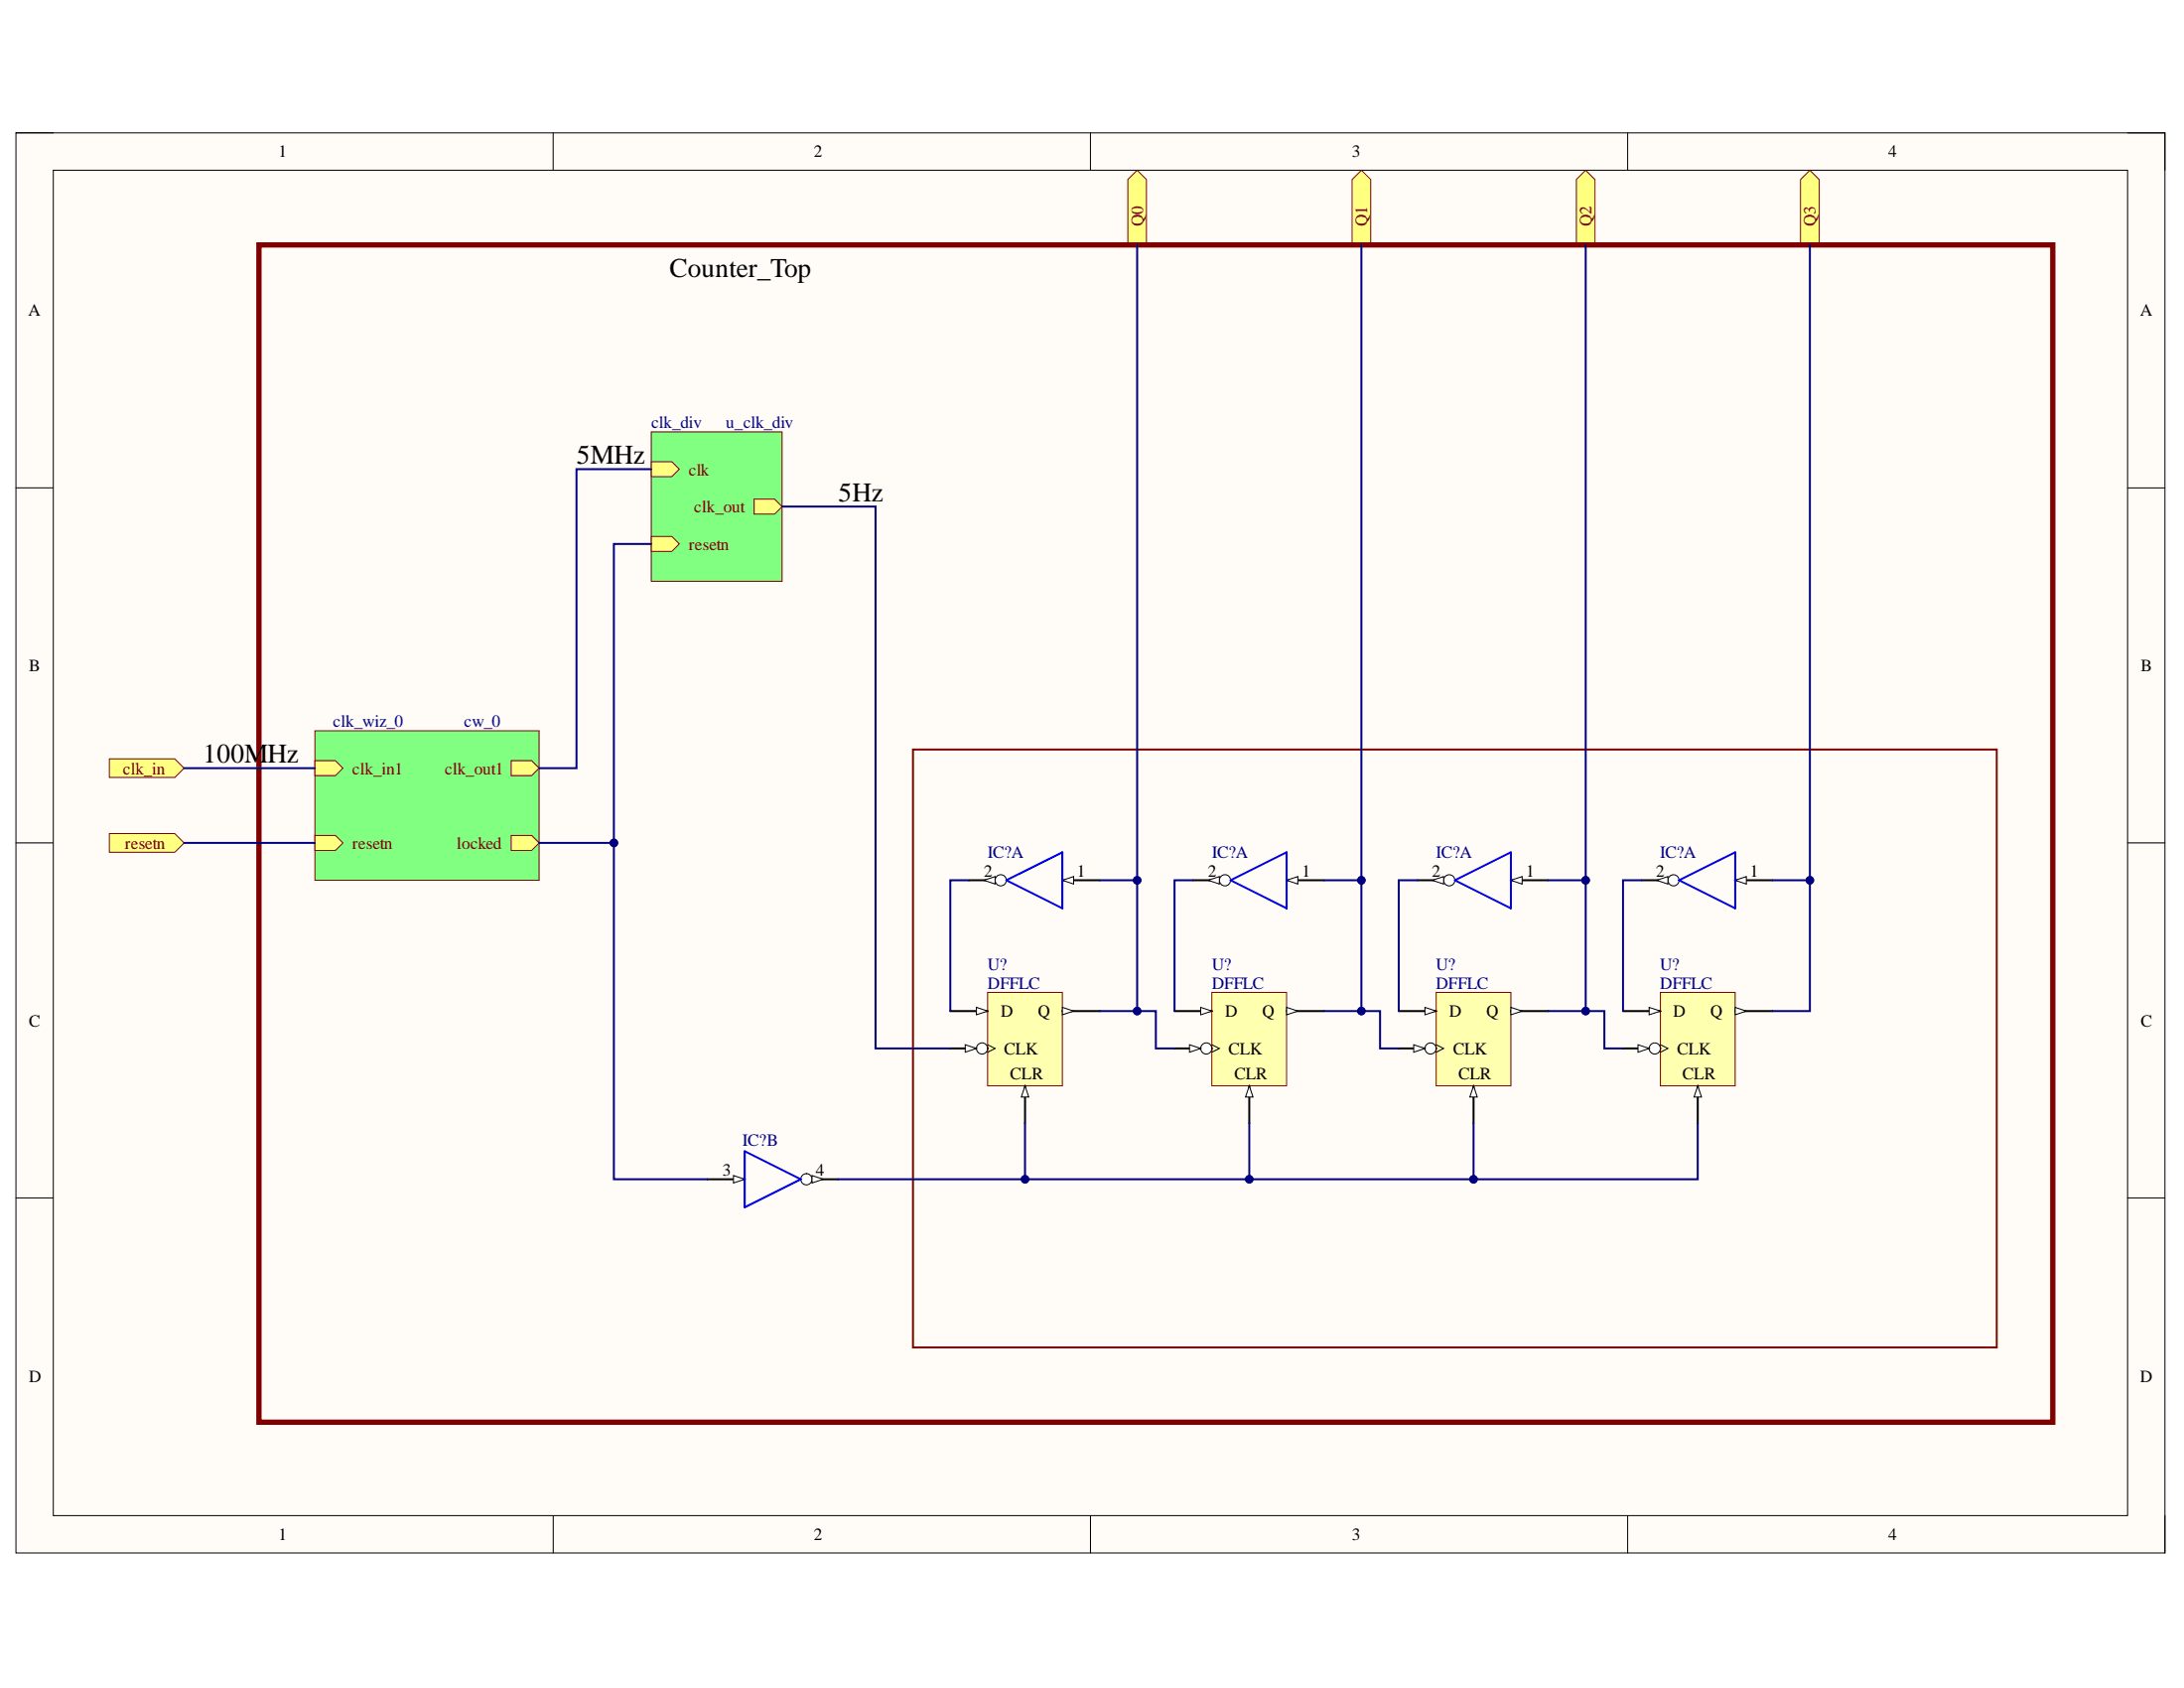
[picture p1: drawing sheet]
<svg xmlns="http://www.w3.org/2000/svg" width="279mm" height="216mm" viewBox="0 0 279 216" stroke-linecap="round" stroke-linejoin="round" font-family="sans-serif">
<path d="M2 17h275v181.6h-275z" fill-rule="evenodd" fill="#fffcf8"/>
<path d="M2 17h275v181.6h-275z" fill="none" stroke="#000" stroke-width=".13"/>
<path d="M6.8 21.8h265.4v172.1h-265.4z" fill-rule="evenodd" fill="#fffcf8"/>
<g fill="none" stroke="#000" stroke-width=".13">
<path d="M2 17h4.8M70.8 17v4.8M139.5 17v4.8M208.2 17v4.8M272.2 17h4.8v4.8M6.8 21.8h265.4v172.1h-265.4zM2 62.4h4.8M272.2 62.4h4.8M2 107.8h4.8M272.2 107.8h4.8M2 153.2h4.8M272.2 153.2h4.8"/>
<path d="M70.8 193.9v4.7M139.5 193.9v4.7M208.2 193.9v4.7M277 193.9v4.7"/>
</g>
<path d="M126.3 126.9h9.6v12h-9.6z" fill-rule="evenodd" fill="#ffffb0"/>
<path d="M126.3 126.9h9.6v12h-9.6z" fill="none" stroke="#800000" stroke-width=".13"/>
<path d="M135.9 129.3h4.8" fill="none" stroke="#000" stroke-width=".25"/>
<path d="M135.9 128.8l1.4 .5-1.4 .5z" fill="#f8fcff"/>
<path d="M135.9 128.8l1.4 .5-1.4 .5z" fill="none" stroke="#000" stroke-width=".13"/>
<path d="M121.6 129.3h4.7" fill="none" stroke="#000" stroke-width=".25"/>
<path d="M124.9 128.8l1.4 .5-1.4 .5z" fill="#f8fcff"/>
<path d="M124.9 128.8l1.4 .5-1.4 .5z" fill="none" stroke="#000" stroke-width=".13"/>
<path d="M121.6 134.1h4.7" fill="none" stroke="#000" stroke-width=".25"/>
<circle cx="125.6" cy="134.1" r=".72" fill="#f8fcff"/>
<circle cx="125.6" cy="134.1" r=".72" fill="none" stroke="#000" stroke-width=".13"/>
<path d="M123.5 133.6l1.4 .5-1.4 .5z" fill="#f8fcff"/>
<path d="M123.5 133.6l1.4 .5-1.4 .5zM126.3 133.6l1 .5-1 .5" fill="none" stroke="#000" stroke-width=".13"/>
<path d="M131.1 138.9v4.8" fill="none" stroke="#000" stroke-width=".25"/>
<path d="M131.1 138.9l.5 1.4h-.9z" fill="#f8fcff"/>
<path d="M131.1 138.9l.5 1.4h-.9z" fill="none" stroke="#000" stroke-width=".13"/>
<path d="M155 126.9h9.6v12h-9.6z" fill-rule="evenodd" fill="#ffffb0"/>
<path d="M155 126.9h9.6v12h-9.6z" fill="none" stroke="#800000" stroke-width=".13"/>
<path d="M164.6 129.3h4.8" fill="none" stroke="#000" stroke-width=".25"/>
<path d="M164.6 128.8l1.4 .5-1.4 .5z" fill="#f8fcff"/>
<path d="M164.6 128.8l1.4 .5-1.4 .5z" fill="none" stroke="#000" stroke-width=".13"/>
<path d="M150.3 129.3h4.7" fill="none" stroke="#000" stroke-width=".25"/>
<path d="M153.6 128.8l1.4 .5-1.4 .5z" fill="#f8fcff"/>
<path d="M153.6 128.8l1.4 .5-1.4 .5z" fill="none" stroke="#000" stroke-width=".13"/>
<path d="M150.3 134.1h4.7" fill="none" stroke="#000" stroke-width=".25"/>
<circle cx="154.3" cy="134.1" r=".72" fill="#f8fcff"/>
<circle cx="154.3" cy="134.1" r=".72" fill="none" stroke="#000" stroke-width=".13"/>
<path d="M152.2 133.6l1.4 .5-1.4 .5z" fill="#f8fcff"/>
<path d="M152.2 133.6l1.4 .5-1.4 .5zM155 133.6l1 .5-1 .5" fill="none" stroke="#000" stroke-width=".13"/>
<path d="M159.8 138.9v4.8" fill="none" stroke="#000" stroke-width=".25"/>
<path d="M159.8 138.9l.5 1.4h-1z" fill="#f8fcff"/>
<path d="M159.8 138.9l.5 1.4h-1z" fill="none" stroke="#000" stroke-width=".13"/>
<path d="M183.7 126.9h9.6v12h-9.6z" fill-rule="evenodd" fill="#ffffb0"/>
<path d="M183.7 126.9h9.6v12h-9.6z" fill="none" stroke="#800000" stroke-width=".13"/>
<path d="M193.3 129.3h4.8" fill="none" stroke="#000" stroke-width=".25"/>
<path d="M193.3 128.8l1.4 .5-1.4 .5z" fill="#f8fcff"/>
<path d="M193.3 128.8l1.4 .5-1.4 .5z" fill="none" stroke="#000" stroke-width=".13"/>
<path d="M178.9 129.3h4.8" fill="none" stroke="#000" stroke-width=".25"/>
<path d="M182.3 128.8l1.4 .5-1.4 .5z" fill="#f8fcff"/>
<path d="M182.3 128.8l1.4 .5-1.4 .5z" fill="none" stroke="#000" stroke-width=".13"/>
<path d="M178.9 134.1h4.8" fill="none" stroke="#000" stroke-width=".25"/>
<circle cx="183" cy="134.1" r=".72" fill="#f8fcff"/>
<circle cx="183" cy="134.1" r=".72" fill="none" stroke="#000" stroke-width=".13"/>
<path d="M180.9 133.6l1.4 .5-1.4 .5z" fill="#f8fcff"/>
<path d="M180.9 133.6l1.4 .5-1.4 .5zM183.7 133.6l1 .5-1 .5" fill="none" stroke="#000" stroke-width=".13"/>
<path d="M188.5 138.9v4.8" fill="none" stroke="#000" stroke-width=".25"/>
<path d="M188.5 138.9l.5 1.4h-1z" fill="#f8fcff"/>
<path d="M188.5 138.9l.5 1.4h-1z" fill="none" stroke="#000" stroke-width=".13"/>
<path d="M212.4 126.9h9.6v12h-9.6z" fill-rule="evenodd" fill="#ffffb0"/>
<path d="M212.4 126.9h9.6v12h-9.6z" fill="none" stroke="#800000" stroke-width=".13"/>
<path d="M222 129.3h4.8" fill="none" stroke="#000" stroke-width=".25"/>
<path d="M222 128.8l1.4 .5-1.4 .5z" fill="#f8fcff"/>
<path d="M222 128.8l1.4 .5-1.4 .5z" fill="none" stroke="#000" stroke-width=".13"/>
<path d="M207.6 129.3h4.8" fill="none" stroke="#000" stroke-width=".25"/>
<path d="M211 128.8l1.4 .5-1.4 .5z" fill="#f8fcff"/>
<path d="M211 128.8l1.4 .5-1.4 .5z" fill="none" stroke="#000" stroke-width=".13"/>
<path d="M207.6 134.1h4.8" fill="none" stroke="#000" stroke-width=".25"/>
<circle cx="211.7" cy="134.1" r=".72" fill="#f8fcff"/>
<circle cx="211.7" cy="134.1" r=".72" fill="none" stroke="#000" stroke-width=".13"/>
<path d="M209.6 133.6l1.4 .5-1.4 .5z" fill="#f8fcff"/>
<path d="M209.6 133.6l1.4 .5-1.4 .5zM212.4 133.6l1 .5-1 .5" fill="none" stroke="#000" stroke-width=".13"/>
<path d="M217.2 138.9v4.8" fill="none" stroke="#000" stroke-width=".25"/>
<path d="M217.2 138.9l.5 1.4h-1z" fill="#f8fcff"/>
<path d="M217.2 138.9l.5 1.4h-1z" fill="none" stroke="#000" stroke-width=".13"/>
<path d="M144.3 23l1.2-1.2 1.2 1.2v8.3h-2.4z" fill-rule="evenodd" fill="#ffff80"/>
<path d="M144.3 23l1.2-1.2 1.2 1.2v8.3h-2.4z" fill="none" stroke="#800000" stroke-width=".13"/>
<path d="M173 23l1.2-1.2 1.2 1.2v8.3h-2.4z" fill-rule="evenodd" fill="#ffff80"/>
<path d="M173 23l1.2-1.2 1.2 1.2v8.3h-2.4z" fill="none" stroke="#800000" stroke-width=".13"/>
<path d="M201.7 23l1.2-1.2 1.2 1.2v8.3h-2.4z" fill-rule="evenodd" fill="#ffff80"/>
<path d="M201.7 23l1.2-1.2 1.2 1.2v8.3h-2.4z" fill="none" stroke="#800000" stroke-width=".13"/>
<path d="M230.3 23l1.2-1.2 1.2 1.2v8.3h-2.4z" fill-rule="evenodd" fill="#ffff80"/>
<path d="M230.3 23l1.2-1.2 1.2 1.2v8.3h-2.4z" fill="none" stroke="#800000" stroke-width=".13"/>
<path d="M135.9 112.6h4.8" fill="none" stroke="#000" stroke-width=".25"/>
<path d="M135.9 112.6l1.4-.5v1z" fill="#f8fcff"/>
<path d="M135.9 112.6l1.4-.5v1z" fill="none" stroke="#000" stroke-width=".13"/>
<path d="M124 112.6h4.7" fill="none" stroke="#000" stroke-width=".25"/>
<circle cx="128" cy="112.6" r=".72" fill="#f8fcff"/>
<circle cx="128" cy="112.6" r=".72" fill="none" stroke="#000" stroke-width=".13"/>
<path d="M125.9 112.6l1.4-.5v1z" fill="#f8fcff"/>
<path d="M125.9 112.6l1.4-.5v1z" fill="none" stroke="#000" stroke-width=".13"/>
<path d="M128.7 112.6l7.2-3.6v7.2z" fill="none" stroke="#00f" stroke-width=".25"/>
<path d="M164.6 112.6h4.8" fill="none" stroke="#000" stroke-width=".25"/>
<path d="M164.6 112.6l1.4-.5v1z" fill="#f8fcff"/>
<path d="M164.6 112.6l1.4-.5v1z" fill="none" stroke="#000" stroke-width=".13"/>
<path d="M152.6 112.6h4.8" fill="none" stroke="#000" stroke-width=".25"/>
<circle cx="156.7" cy="112.6" r=".72" fill="#f8fcff"/>
<circle cx="156.7" cy="112.6" r=".72" fill="none" stroke="#000" stroke-width=".13"/>
<path d="M154.6 112.6l1.4-.5v1z" fill="#f8fcff"/>
<path d="M154.6 112.6l1.4-.5v1z" fill="none" stroke="#000" stroke-width=".13"/>
<path d="M157.4 112.6l7.2-3.6v7.2z" fill="none" stroke="#00f" stroke-width=".25"/>
<path d="M193.3 112.6h4.8" fill="none" stroke="#000" stroke-width=".25"/>
<path d="M193.3 112.6l1.4-.5v1z" fill="#f8fcff"/>
<path d="M193.3 112.6l1.4-.5v1z" fill="none" stroke="#000" stroke-width=".13"/>
<path d="M181.3 112.6h4.8" fill="none" stroke="#000" stroke-width=".25"/>
<circle cx="185.4" cy="112.6" r=".72" fill="#f8fcff"/>
<circle cx="185.4" cy="112.6" r=".72" fill="none" stroke="#000" stroke-width=".13"/>
<path d="M183.2 112.6l1.5-.5v1z" fill="#f8fcff"/>
<path d="M183.2 112.6l1.5-.5v1z" fill="none" stroke="#000" stroke-width=".13"/>
<path d="M186.1 112.6l7.2-3.6v7.2z" fill="none" stroke="#00f" stroke-width=".25"/>
<path d="M222 112.6h4.8" fill="none" stroke="#000" stroke-width=".25"/>
<path d="M222 112.6l1.4-.5v1z" fill="#f8fcff"/>
<path d="M222 112.6l1.4-.5v1z" fill="none" stroke="#000" stroke-width=".13"/>
<path d="M210 112.6h4.8" fill="none" stroke="#000" stroke-width=".25"/>
<circle cx="214.1" cy="112.6" r=".71" fill="#f8fcff"/>
<circle cx="214.1" cy="112.6" r=".71" fill="none" stroke="#000" stroke-width=".13"/>
<path d="M211.9 112.6l1.5-.5v1z" fill="#f8fcff"/>
<path d="M211.9 112.6l1.5-.5v1z" fill="none" stroke="#000" stroke-width=".13"/>
<path d="M214.8 112.6l7.2-3.6v7.2z" fill="none" stroke="#00f" stroke-width=".25"/>
<path d="M116.8 95.9h138.6v76.4h-138.6z" fill="none" stroke="#800000" stroke-width=".25"/>
<path d="M33.1 31.3h229.5v150.6h-229.5z" fill="none" stroke="#800000" stroke-width=".68"/>
<path d="M14 97.1h8.4l1.2 1.2-1.2 1.1h-8.4z" fill-rule="evenodd" fill="#ffff80"/>
<path d="M14 97.1h8.4l1.2 1.2-1.2 1.1h-8.4z" fill="none" stroke="#800000" stroke-width=".13"/>
<path d="M14 106.6h8.4l1.2 1.2-1.2 1.2h-8.4z" fill-rule="evenodd" fill="#ffff80"/>
<path d="M14 106.6h8.4l1.2 1.2-1.2 1.2h-8.4z" fill="none" stroke="#800000" stroke-width=".13"/>
<path d="M40.3 93.5h28.7v19.1h-28.7z" fill-rule="evenodd" fill="#80ff80"/>
<path d="M40.3 93.5h28.7v19.1h-28.7z" fill="none" stroke="#800000" stroke-width=".13"/>
<path d="M40.3 97.3h2.6l1 1-1 .9h-2.6z" fill-rule="evenodd" fill="#ffff80"/>
<path d="M40.3 97.3h2.6l1 1-1 .9h-2.6z" fill="none" stroke="#800000" stroke-width=".13"/>
<path d="M40.3 106.9h2.6l1 .9-1 1h-2.6z" fill-rule="evenodd" fill="#ffff80"/>
<path d="M40.3 106.9h2.6l1 .9-1 1h-2.6z" fill="none" stroke="#800000" stroke-width=".13"/>
<path d="M65.4 97.3h2.6l1 1-1 .9h-2.6z" fill-rule="evenodd" fill="#ffff80"/>
<path d="M65.4 97.3h2.6l1 1-1 .9h-2.6z" fill="none" stroke="#800000" stroke-width=".13"/>
<path d="M65.4 106.9h2.6l1 .9-1 1h-2.6z" fill-rule="evenodd" fill="#ffff80"/>
<path d="M65.4 106.9h2.6l1 .9-1 1h-2.6z" fill="none" stroke="#800000" stroke-width=".13"/>
<path d="M90.5 150.8h4.8" fill="none" stroke="#000" stroke-width=".25"/>
<path d="M93.8 150.4l1.5 .4-1.5 .5z" fill="#f8fcff"/>
<path d="M93.8 150.4l1.5 .4-1.5 .5z" fill="none" stroke="#000" stroke-width=".13"/>
<path d="M102.4 150.8h4.8" fill="none" stroke="#000" stroke-width=".25"/>
<circle cx="103.2" cy="150.8" r=".72" fill="#f8fcff"/>
<circle cx="103.2" cy="150.8" r=".72" fill="none" stroke="#000" stroke-width=".13"/>
<path d="M103.9 150.4l1.4 .4-1.4 .5z" fill="#f8fcff"/>
<path d="M103.9 150.4l1.4 .4-1.4 .5z" fill="none" stroke="#000" stroke-width=".13"/>
<path d="M95.3 147.2l7.1 3.6-7.1 3.6z" fill="none" stroke="#00f" stroke-width=".25"/>
<path d="M83.3 55.2h16.8v19.2h-16.8z" fill-rule="evenodd" fill="#80ff80"/>
<path d="M83.3 55.2h16.8v19.2h-16.8z" fill="none" stroke="#800000" stroke-width=".13"/>
<path d="M83.3 59.1h2.7l.9 .9-.9 1h-2.7z" fill-rule="evenodd" fill="#ffff80"/>
<path d="M83.3 59.1h2.7l.9 .9-.9 1h-2.7z" fill="none" stroke="#800000" stroke-width=".13"/>
<path d="M83.3 68.6h2.7l.9 1-.9 .9h-2.7z" fill-rule="evenodd" fill="#ffff80"/>
<path d="M83.3 68.6h2.7l.9 1-.9 .9h-2.7z" fill="none" stroke="#800000" stroke-width=".13"/>
<path d="M96.5 63.8h2.6l1 1-1 .9h-2.6z" fill-rule="evenodd" fill="#ffff80"/>
<path d="M96.5 63.8h2.6l1 1-1 .9h-2.6z" fill="none" stroke="#800000" stroke-width=".13"/>
<path d="M131.1 143.7v7.1" fill="none" stroke="#000080" stroke-width=".25"/>
<circle cx="131.1" cy="150.8" r=".48" fill="#000080"/>
<circle cx="131.1" cy="150.8" r=".48" fill="none" stroke="#000080" stroke-width=".13"/>
<path d="M159.8 143.7v7.1" fill="none" stroke="#000080" stroke-width=".25"/>
<circle cx="159.8" cy="150.8" r=".48" fill="#000080"/>
<circle cx="159.8" cy="150.8" r=".48" fill="none" stroke="#000080" stroke-width=".13"/>
<path d="M188.5 143.7v7.1" fill="none" stroke="#000080" stroke-width=".25"/>
<circle cx="188.5" cy="150.8" r=".48" fill="#000080"/>
<circle cx="188.5" cy="150.8" r=".48" fill="none" stroke="#000080" stroke-width=".13"/>
<path d="M145.5 31.3v98" fill="none" stroke="#000080" stroke-width=".25"/>
<circle cx="145.5" cy="112.6" r=".48" fill="#000080"/>
<circle cx="145.5" cy="112.6" r=".48" fill="none" stroke="#000080" stroke-width=".13"/>
<circle cx="145.5" cy="129.3" r=".48" fill="#000080"/>
<circle cx="145.5" cy="129.3" r=".48" fill="none" stroke="#000080" stroke-width=".13"/>
<path d="M140.7 129.3h7.2v4.8h2.4" fill="none" stroke="#000080" stroke-width=".25"/>
<circle cx="145.5" cy="129.3" r=".48" fill="#000080"/>
<circle cx="145.5" cy="129.3" r=".48" fill="none" stroke="#000080" stroke-width=".13"/>
<path d="M169.4 129.3h7.2v4.8h2.3" fill="none" stroke="#000080" stroke-width=".25"/>
<circle cx="174.2" cy="129.3" r=".48" fill="#000080"/>
<circle cx="174.2" cy="129.3" r=".48" fill="none" stroke="#000080" stroke-width=".13"/>
<path d="M198.1 129.3h7.1v4.8h2.4" fill="none" stroke="#000080" stroke-width=".25"/>
<circle cx="202.9" cy="129.3" r=".48" fill="#000080"/>
<circle cx="202.9" cy="129.3" r=".48" fill="none" stroke="#000080" stroke-width=".13"/>
<path d="M231.5 31.3v98h-4.7" fill="none" stroke="#000080" stroke-width=".25"/>
<circle cx="231.5" cy="112.6" r=".48" fill="#000080"/>
<circle cx="231.5" cy="112.6" r=".48" fill="none" stroke="#000080" stroke-width=".13"/>
<path d="M174.2 31.3v98" fill="none" stroke="#000080" stroke-width=".25"/>
<circle cx="174.2" cy="112.6" r=".48" fill="#000080"/>
<circle cx="174.2" cy="112.6" r=".48" fill="none" stroke="#000080" stroke-width=".13"/>
<circle cx="174.2" cy="129.3" r=".48" fill="#000080"/>
<circle cx="174.2" cy="129.3" r=".48" fill="none" stroke="#000080" stroke-width=".13"/>
<path d="M202.9 31.3v98" fill="none" stroke="#000080" stroke-width=".25"/>
<circle cx="202.9" cy="112.6" r=".48" fill="#000080"/>
<circle cx="202.9" cy="112.6" r=".48" fill="none" stroke="#000080" stroke-width=".13"/>
<circle cx="202.9" cy="129.3" r=".48" fill="#000080"/>
<circle cx="202.9" cy="129.3" r=".48" fill="none" stroke="#000080" stroke-width=".13"/>
<path d="M124 112.6h-2.4v16.7M140.7 112.6h4.8" fill="none" stroke="#000080" stroke-width=".25"/>
<circle cx="145.5" cy="112.6" r=".48" fill="#000080"/>
<circle cx="145.5" cy="112.6" r=".48" fill="none" stroke="#000080" stroke-width=".13"/>
<path d="M169.4 112.6h4.8" fill="none" stroke="#000080" stroke-width=".25"/>
<circle cx="174.2" cy="112.6" r=".48" fill="#000080"/>
<circle cx="174.2" cy="112.6" r=".48" fill="none" stroke="#000080" stroke-width=".13"/>
<path d="M152.6 112.6h-2.3v16.7M181.3 112.6h-2.4v16.7M198.1 112.6h4.8" fill="none" stroke="#000080" stroke-width=".25"/>
<circle cx="202.9" cy="112.6" r=".48" fill="#000080"/>
<circle cx="202.9" cy="112.6" r=".48" fill="none" stroke="#000080" stroke-width=".13"/>
<path d="M226.8 112.6h4.7" fill="none" stroke="#000080" stroke-width=".25"/>
<circle cx="231.5" cy="112.6" r=".48" fill="#000080"/>
<circle cx="231.5" cy="112.6" r=".48" fill="none" stroke="#000080" stroke-width=".13"/>
<path d="M23.6 98.3h16.7M23.6 107.8h16.7M210 112.6h-2.4v16.7M217.2 143.7v7.1h-110" fill="none" stroke="#000080" stroke-width=".25"/>
<circle cx="131.1" cy="150.8" r=".48" fill="#000080"/>
<circle cx="131.1" cy="150.8" r=".48" fill="none" stroke="#000080" stroke-width=".13"/>
<circle cx="159.8" cy="150.8" r=".48" fill="#000080"/>
<circle cx="159.8" cy="150.8" r=".48" fill="none" stroke="#000080" stroke-width=".13"/>
<circle cx="188.5" cy="150.8" r=".48" fill="#000080"/>
<circle cx="188.5" cy="150.8" r=".48" fill="none" stroke="#000080" stroke-width=".13"/>
<path d="M69 107.8h9.5v43h12" fill="none" stroke="#000080" stroke-width=".25"/>
<circle cx="78.5" cy="107.8" r=".48" fill="#000080"/>
<circle cx="78.5" cy="107.8" r=".48" fill="none" stroke="#000080" stroke-width=".13"/>
<path d="M83.3 69.6h-4.8v38.2" fill="none" stroke="#000080" stroke-width=".25"/>
<circle cx="78.5" cy="107.8" r=".48" fill="#000080"/>
<circle cx="78.5" cy="107.8" r=".48" fill="none" stroke="#000080" stroke-width=".13"/>
<path d="M83.3 60h-9.5v38.3h-4.8M100.1 64.8h11.9v69.3h9.6" fill="none" stroke="#000080" stroke-width=".25"/>
<g font-size="3.5">
<text x="85.7" y="35.4">Counter_Top</text>
<text x="73.8" y="59.3">5MHz</text>
<text x="107.2" y="64.1">5Hz</text>
<text x="26" y="97.5">100MHz</text>
</g>
<g font-size="2.2">
<text x="35.6" y="20.1">1</text>
<text x="104.1" y="20.1">2</text>
<text x="173" y="20.1">3</text>
<text x="241.6" y="20.1">4</text>
<text x="3.6" y="40.4">A</text>
<text x="273.8" y="40.4">A</text>
<text x="3.7" y="85.8">B</text>
<text x="273.9" y="85.8">B</text>
<text x="125.9" y="112.1">2</text>
<text x="137.8" y="112.1">1</text>
<text x="154.5" y="112.1">2</text>
<text x="166.5" y="112.1">1</text>
<text x="183.2" y="112.1">2</text>
<text x="195.2" y="112.1">1</text>
<text x="211.9" y="112.1">2</text>
<text x="223.9" y="112.1">1</text>
<text x="3.7" y="131.3">C</text>
<text x="128.1" y="130.1">D</text>
<text x="132.8" y="130.1">Q</text>
<text x="156.7" y="130.1">D</text>
<text x="161.5" y="130.1">Q</text>
<text x="185.4" y="130.1">D</text>
<text x="190.1" y="130.1">Q</text>
<text x="214.1" y="130.1">D</text>
<text x="218.8" y="130.1">Q</text>
<text x="273.9" y="131.3">C</text>
<text x="128.5" y="134.9">CLK</text>
<text x="129.2" y="138">CLR</text>
<text x="157.2" y="134.9">CLK</text>
<text x="157.9" y="138">CLR</text>
<text x="185.9" y="134.9">CLK</text>
<text x="186.6" y="138">CLR</text>
<text x="214.6" y="134.9">CLK</text>
<text x="215.3" y="138">CLR</text>
<text x="92.4" y="150.4">3</text>
<text x="104.4" y="150.4">4</text>
<text x="3.7" y="176.7">D</text>
<text x="273.8" y="176.7">D</text>
<text x="35.6" y="197">1</text>
<text x="104.1" y="197">2</text>
<text x="173" y="197">3</text>
<text x="241.6" y="197">4</text>
</g>
<g font-size="2.2" fill="#800000">
<text x="146.2" y="28.9" transform="rotate(-90 146.2 28.9)">Q0</text>
<text x="174.9" y="28.9" transform="rotate(-90 174.9 28.9)">Q1</text>
<text x="203.6" y="28.9" transform="rotate(-90 203.6 28.9)">Q2</text>
<text x="232.3" y="28.9" transform="rotate(-90 232.3 28.9)">Q3</text>
<text x="88.1" y="60.8">clk</text>
<text x="88.8" y="65.5">clk_out</text>
<text x="88.1" y="70.4">resetn</text>
<text x="15.7" y="99">clk_in</text>
<text x="45.1" y="99">clk_in1</text>
<text x="56.9" y="99">clk_out1</text>
<text x="16" y="108.6">resetn</text>
<text x="45.1" y="108.6">resetn</text>
<text x="58.4" y="108.6">locked</text>
</g>
<g font-size="2.2" fill="#000080">
<text x="83.3" y="54.8">clk_div</text>
<text x="92.9" y="54.8">u_clk_div</text>
<text x="42.6" y="93">clk_wiz_0</text>
<text x="59.4" y="93">cw_0</text>
<text x="126.4" y="109.8">IC?A</text>
<text x="155" y="109.8">IC?A</text>
<text x="183.7" y="109.8">IC?A</text>
<text x="212.4" y="109.8">IC?A</text>
<text x="126.4" y="124.1">U?</text>
<text x="155" y="124.1">U?</text>
<text x="183.7" y="124.1">U?</text>
<text x="212.4" y="124.1">U?</text>
<text x="126.4" y="126.5">DFFLC</text>
<text x="155" y="126.5">DFFLC</text>
<text x="183.7" y="126.5">DFFLC</text>
<text x="212.4" y="126.5">DFFLC</text>
<text x="95" y="146.5">IC?B</text>
</g>
</svg>
